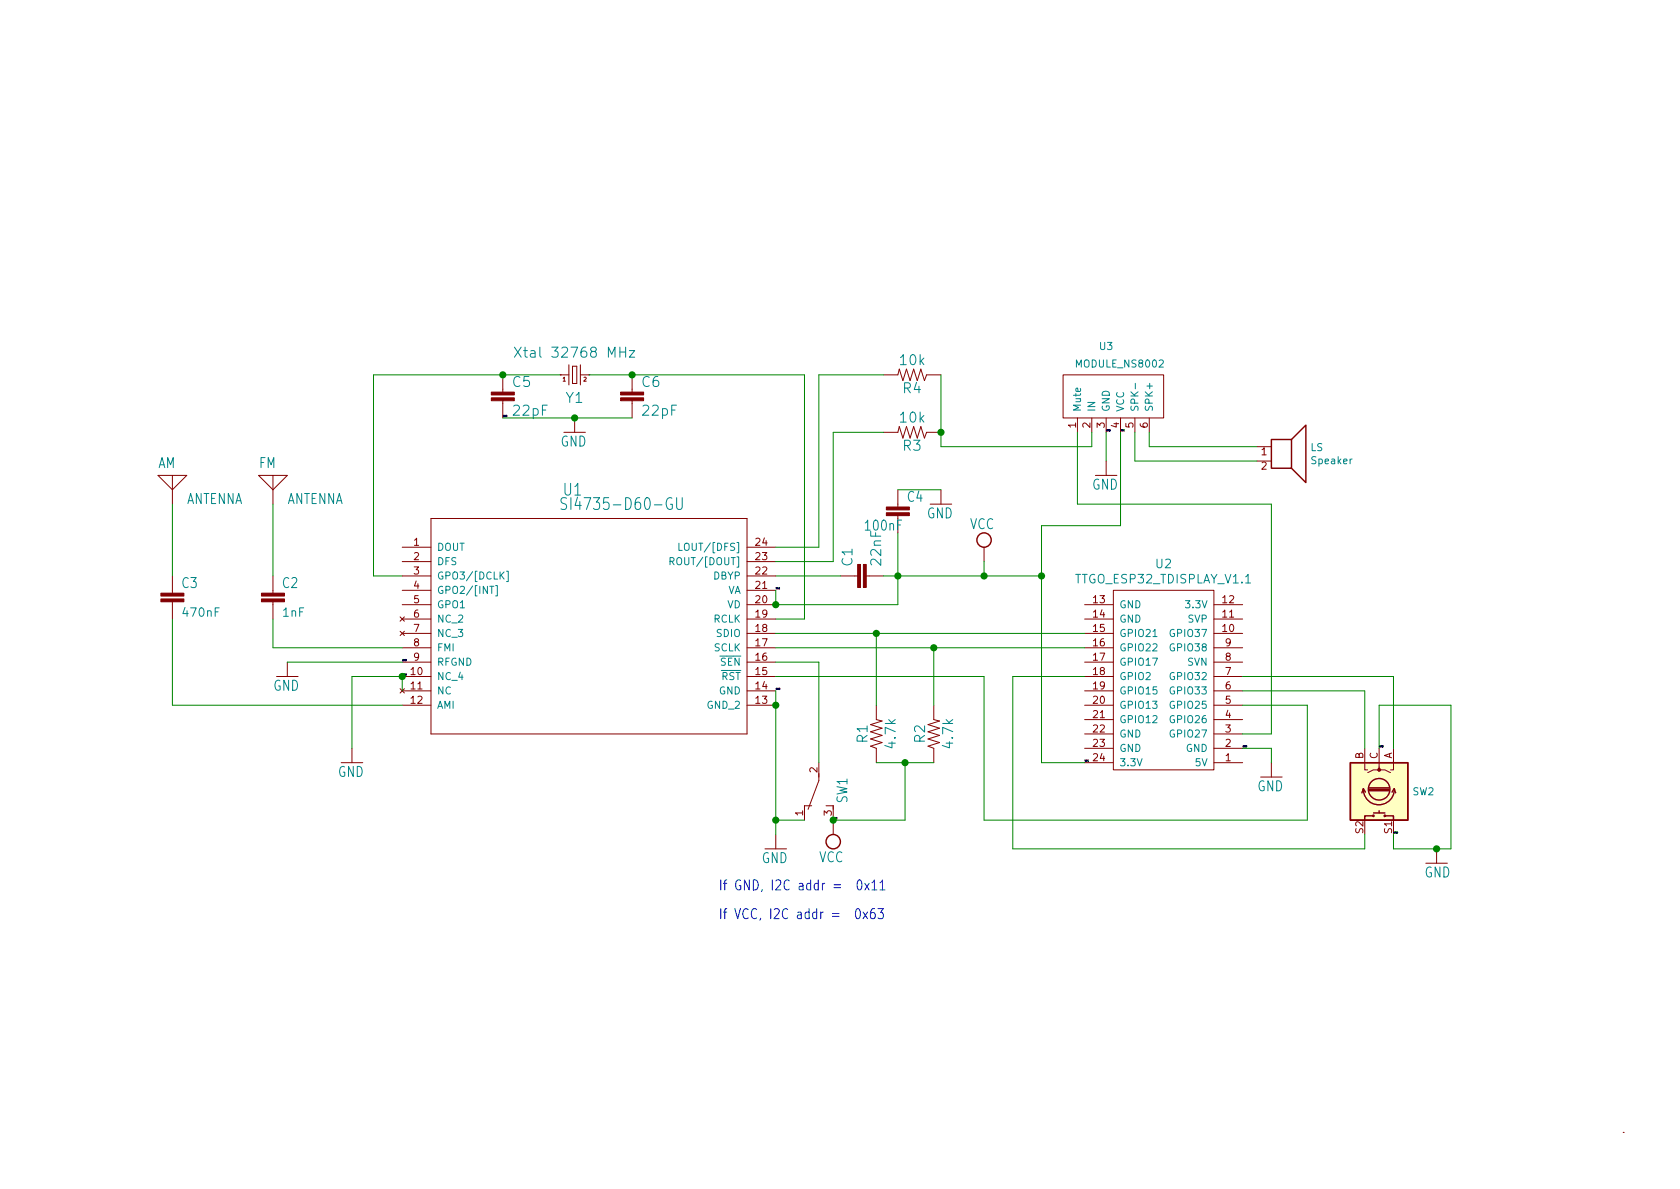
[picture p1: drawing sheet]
<svg xmlns="http://www.w3.org/2000/svg" width="297mm" height="210mm" viewBox="0 0 297 210" stroke-linecap="round" stroke-linejoin="round" font-family="sans-serif">
<g fill="none" stroke="#840000" stroke-width=".18">
<path d="M88.9 66.3v3M88.9 70.9v3M99.1 66.3h.1M99.1 66.3h1.5M100.6 64.5v3.6M101.2 64.8h.8v3h-.8zM101.6 73.9v2.5M102.6 66.3h1.5M102.6 64.5v3.6M104.1 66.3h.1M111.8 66.3v3M111.8 70.9v3"/>
<path d="M156.2 66.3h2.5l.3-1 .6 2 .7-2 .6 2 .6-2 .7 2 .6-2 .6 2 .4-1h2.6M156.2 76.4h2.5l.3-1 .6 2.1 .7-2.1 .6 2.1 .6-2.1 .7 2.1 .6-2.1 .6 2.1 .4-1.1h2.6M188 66.3h17.7v7.6h-17.7zM190.5 73.9v2.5M193 73.9v2.5M195.6 73.9v2.5M198.1 73.9v2.5M200.7 73.9v2.5M203.2 73.9v2.5M222.2 79h2.6M27.9 84.1h5.1l-2.5 2.5zM30.5 84.1v5"/>
<path d="M45.7 84.1h5.1l-2.5 2.5zM48.3 84.1v5M71.1 96.8h5.1M71.1 99.3h5.1M76.2 91.7h55.9v38.1h-55.9zM132.1 96.8h5.1M132.1 99.3h5.1M158.7 86.6v3.1M158.7 91.2v.5M166.4 86.6v2.5M174 96.8v2.5M195.6 81.5v2.6"/>
<path d="M222.2 81.5h2.6M30.5 101.8v3.1M30.5 106.4v3.1M48.3 101.8v3.1M48.3 106.4v3.1M50.8 117.1v2.5M70.7 119.2l.8 .8M70.7 109.1l.8 .7M70.7 111.6l.8 .8M71.1 101.8h5.1M71.1 119.6h5.1M71.1 117.1h5.1"/>
<path d="M71.1 114.5h5.1M71.1 112h5.1M71.1 109.5h5.1M71.1 106.9h5.1M71.1 104.4h5.1M71.5 119.2l-.8 .8M71.5 109.1l-.8 .7M71.5 111.6l-.8 .8M132.1 101.8h5.1M132.1 119.6h5.1M132.1 117.1h5.1M132.1 114.5h5.1"/>
<path d="M132.1 112h5.1M132.1 109.5h5.1M132.1 106.9h5.1M132.1 104.4h5.1M148.6 101.8h3M153.2 101.8h3M191.8 119.6h5M191.8 117.1h5M191.8 114.5h5M191.8 112h5M191.8 109.5h5M191.8 106.9h5"/>
<path d="M196.8 104.4h17.8v31.7h-17.8zM214.6 119.6h5.1M214.6 117.1h5.1M214.6 114.5h5.1M214.6 112h5.1M214.6 109.5h5.1M214.6 106.9h5.1M62.2 132.3v2.6M70.7 121.8l.8 .7M71.1 122.2h5.1M71.1 124.7h5.1M71.5 121.8l-.8 .7"/>
<path d="M132.1 122.2h5.1M132.1 124.7h5.1M144.8 134.9v3.1l-1.9 5.1M154.9 124.7v2.5l1.1 .3-2.1 .6 2.1 .7-2.1 .6 2.1 .6-2.1 .7 2.1 .6-2.1 .6 1 .4v2.6M165.1 124.7v2.5l1 .3-2 .6 2 .7-2 .6 2 .6-2 .7 2 .6-2 .6 1 .4v2.6M191.8 129.8h5M191.8 122.2h5M191.8 124.7h5M191.8 134.9h5M191.8 132.3h5M191.8 127.2h5M214.6 129.8h5.1"/>
<path d="M214.6 122.2h5.1M214.6 124.7h5.1M214.6 134.9h5.1M214.6 132.3h5.1M214.6 127.2h5.1M224.8 134.9v2.5M241.3 132.3v3.8h.5M243.8 132.3v3.8h-1l-1 .5M243.8 135.6v.5h1.1l1 .5M246.4 132.3v3.8h-.5M137.2 147.6v2.5M143.5 142.5h-1.3v2.5"/>
<path d="M146 142.5h1.3v5.1M254 150.1v2.5M287 200.2h.1"/>
</g>
<g fill="#840000" stroke="#840000" stroke-width=".18">
<path d="M46.2 105.9h4.1v.5h-4.1z"/>
<path d="M46.2 104.9h4.1v.5h-4.1z"/>
<path d="M28.4 105.9h4.1v.5h-4.1z"/>
<path d="M28.4 104.9h4.1v.5h-4.1z"/>
<path d="M156.7 90.7h4.1v.5h-4.1z"/>
<path d="M156.7 89.7h4.1v.5h-4.1z"/>
<path d="M86.9 70.4h4v.5h-4z"/>
<path d="M86.9 69.3h4v.5h-4z"/>
<path d="M152.7 99.8h.5v4.1h-.5z"/>
<path d="M151.6 99.8h.5v4.1h-.5z"/>
<path d="M109.7 70.4h4.1v.5h-4.1z"/>
<path d="M109.7 69.3h4.1v.5h-4.1z"/>
<circle cx="243.8" cy="136.1" r=".25"/>
</g>
<g fill="none" stroke="#840000" stroke-width=".25">
<path d="M224.8 77.7h3.5v5.1h-3.5zM228.3 77.7l2.6-2.5v10.1l-2.6-2.5M238.8 134.9h10.1v10.1h-10.1zM241 139.6a2.74 2.74 0 0 0 2.8 2.7 2.74 2.74 0 0 0 2.7-2.7M242.1 139.3h3.5M242.1 139.6h3.5M242.1 139.8h3.5M241.4 140.1l-.4-.7-.2 .8M242.8 144.3h-1.5v.7M242.8 143.8h2.1M243.8 143.4v.4M244.9 144.3h1.5v.7"/>
<path d="M246.1 140.1l.4-.7 .3 .8"/>
<circle cx="174" cy="95.5" r="1.27"/>
<circle cx="243.8" cy="139.6" r="1.9"/>
<circle cx="147.3" cy="148.8" r="1.27"/>
<circle cx="242.8" cy="144.3" r=".13"/>
<circle cx="244.9" cy="144.3" r=".13"/>
</g>
<g fill="none" stroke="#008484" stroke-width=".18">
<path d="M91 61.4l1.2 1.8M92.2 61.4l-1.2 1.8M111.3 62h.9l-.9 1.2h.9M200.7 67.8v1M100.2 88.1l-.7-.1a.53 .53 0 0 0-.3 .5 .53 .53 0 0 0 .3 .5l.3 .1a.53 .53 0 0 1 .4 .5 .53 .53 0 0 1-.4 .5l-.6-.1M118.5 99.3l.6-.1v-.5l-.2-.1h-.4v1.3M118.8 99.3l.4 .6M119.6 88v1.7l.4 .4 .5-.1 .1-.3v-1.7M120 96.1v1.2h.6M86.6 103.7h.7M87.6 103.6h.3v1.8h-.3M88.6 101.7l.5 .7"/>
<path d="M89.1 101.1l-.7 .8M89.6 101h.3v1.8h-.3M203.9 112.6h.7"/>
</g>
<path d="M238.8 134.9h10.1v10.1h-10.1z" fill="#ffffc2" stroke="#ffffc2" stroke-width=".18"/>
<g fill="none" stroke="#008400" stroke-width=".18">
<path d="M88.9 73.9h22.9M99.1 66.3h-33.1v35.5h5.1M104.1 66.3h38.1v43.2h-5M156.2 66.3h-11.4v30.5h-7.6M156.2 76.4h-8.9v22.9h-10.1M166.4 66.3v12.7h26.6v-2.6M190.5 76.4v12.7h34.3v40.7h-5.1M195.6 76.4v5.1M198.1 76.4v16.6h-14v41.9h7.7M200.7 76.4v5.1h21.5M203.2 76.4v2.6h19M30.5 89.1v12.7"/>
<path d="M48.3 89.1v12.7M158.7 86.6h7.7M158.7 94.2v12.7h-21.5v-2.5M174 99.3v2.5M30.5 109.5v15.2h40.6M48.3 109.5v5h22.8M50.8 117.1h20.3M137.2 119.6h36.8v25.4h57.1v-20.3h-11.4M137.2 101.8h11.4M137.2 117.1h7.6v17.8M137.2 112h54.6M137.2 114.5h54.6"/>
<path d="M154.9 112v12.7M156.2 101.8h27.9M165.1 114.5v10.2M191.8 119.6h-12.7v30.5h62.2v-2.5M219.7 119.6h26.7v12.7M71.1 122.2v-2.6h-8.9v12.7M137.2 122.2v25.4M154.9 134.9h10.2M160 134.9v10.1h-12.7M219.7 122.2h21.6v10.1M219.7 132.3h5.1v2.6M243.8 132.3v-7.6h12.7v25.4h-10.1v-2.5"/>
<path d="M137.2 145h5"/>
</g>
<path d="M151.7 155.8l.3-.2a1.25 1.25 0 0 1 0 1.8l-.3-.2-.2-.5zM152.9 156.2l.8 1.2M153.7 156.2l-.8 1.2M154.2 156.1l.4-.5v1.8M154.2 157.4h.8M155.6 156.1l.4-.5v1.8M155.6 157.4h.9M151.5 160.8l.3-.1a1.25 1.25 0 0 1 0 1.8h-.2a1.32 1.32 0 0 1-.1-1.7zM152.6 161.3l.8 1.2M153.4 161.3l-.8 1.2M154.6 160.7a.65 .65 0 0 0-.7 .7l.1 .9 .2 .2 .5-.2 .1-.6-.2-.3h-.4l-.3 .3M155.2 160.7h1l-.5 .7h.3l.2 .3-.1 .6-.2 .2h-.4l-.3-.2" fill="none" stroke="#0000c2" stroke-width=".18"/>
<g fill="#008400" stroke="#008400" stroke-width=".25">
<circle cx="154.9" cy="112" r=".51"/>
<circle cx="88.9" cy="66.3" r=".51"/>
<circle cx="166.4" cy="76.4" r=".51"/>
<circle cx="137.2" cy="124.7" r=".51"/>
<circle cx="137.2" cy="145" r=".51"/>
<circle cx="137.2" cy="106.9" r=".51"/>
<circle cx="101.6" cy="73.9" r=".51"/>
<circle cx="111.8" cy="66.3" r=".51"/>
<circle cx="160" cy="134.9" r=".51"/>
<circle cx="165.1" cy="114.5" r=".51"/>
<circle cx="71.1" cy="119.6" r=".51"/>
<circle cx="147.3" cy="145" r=".51"/>
<circle cx="174" cy="101.8" r=".51"/>
<circle cx="158.8" cy="101.8" r=".51"/>
<circle cx="184.2" cy="101.8" r=".51"/>
<circle cx="254" cy="150.1" r=".51"/>
</g>
<g font-size="2.9" fill="#008484">
<text x="99.7" y="87.6">U1</text>
<text x="101.2" y="90.2">SI4735-D60-GU</text>
</g>
<g font-size="2.5" fill="#008484">
<text x="92.7" y="63.3">Xtal 32768 MHz</text>
<text x="159.2" y="64.6">10k</text>
<text x="90.7" y="68.4">C5</text>
<text x="100.1" y="71.3">Y1</text>
<text x="113.5" y="68.4">C6</text>
<text x="159.7" y="69.6">R4</text>
<text x="90.9" y="73.5">22pF</text>
<text x="113.7" y="73.5">22pF</text>
<text x="159.2" y="74.7">10k</text>
<text x="27.9" y="82.8">AM</text>
<text x="45.8" y="82.8">FM</text>
<text x="99.1" y="79">GND</text>
<text x="159.7" y="79.7">R3</text>
<text x="32.9" y="89.1">ANTENNA</text>
<text x="50.6" y="89.1">ANTENNA</text>
<text x="160.5" y="88.8">C4</text>
<text x="193.1" y="86.6">GND</text>
<text x="153.2" y="93.8">100nF</text>
<text x="163.9" y="91.7">GND</text>
<text x="171.5" y="93.6">VCC</text>
<text x="150.7" y="100.1" transform="rotate(-90 150.7 100.1)">C1</text>
<text x="155.8" y="99.9" transform="rotate(-90 155.8 99.9)">22nF</text>
<text x="32.2" y="104">C3</text>
<text x="50" y="104">C2</text>
<text x="48.3" y="122.2">GND</text>
<text x="153.4" y="131.3" transform="rotate(-90 153.4 131.3)">R1</text>
<text x="163.6" y="131.3" transform="rotate(-90 163.6 131.3)">R2</text>
<text x="59.7" y="137.4">GND</text>
<text x="158.4" y="132.2" transform="rotate(-90 158.4 132.2)">4.7k</text>
<text x="168.6" y="132.2" transform="rotate(-90 168.6 132.2)">4.7k</text>
<text x="149.9" y="142" transform="rotate(-90 149.9 142)">SW1</text>
<text x="222.3" y="139.9">GND</text>
<text x="134.7" y="152.6">GND</text>
<text x="144.8" y="152.5">VCC</text>
<text x="251.9" y="155.2">GND</text>
</g>
<g font-size="2.5" fill="#0000c2">
<text x="127" y="157.5">If GND, I2C addr = 0x11</text>
<text x="127" y="162.6">If VCC, I2C addr = 0x63</text>
</g>
<g font-size="2.1" fill="#008484">
<text x="204.4" y="100.5">U2</text>
<text x="190.3" y="103.2">TTGO_ESP32_TDISPLAY_V1.1</text>
<text x="32.5" y="109.1">470nF</text>
<text x="50" y="109.1">1nF</text>
</g>
<g font-size="1.8" fill="#008484">
<text x="190.5" y="65">MODULE_NS8002</text>
<text x="194.5" y="61.9">U3</text>
<text x="191.1" y="72.9" transform="rotate(-90 191.1 72.9)">Mute</text>
<text x="193.7" y="72.9" transform="rotate(-90 193.7 72.9)">IN</text>
<text x="196.2" y="72.9" transform="rotate(-90 196.2 72.9)">GND</text>
<text x="198.8" y="72.9" transform="rotate(-90 198.8 72.9)">VCC</text>
<text x="201.3" y="72.9" transform="rotate(-90 201.3 72.9)">SPK-</text>
<text x="203.8" y="72.9" transform="rotate(-90 203.8 72.9)">SPK+</text>
<text x="231.7" y="79.8">LS</text>
<text x="232" y="82.1">Speaker</text>
<text x="77.2" y="97.4">DOUT</text>
<text x="77.2" y="99.9">DFS</text>
<text x="119.4" y="99.9">ROUT/[DOUT]</text>
<text x="121" y="97.4">LOUT/[DFS]</text>
<text x="77.2" y="102.5">GPO3/[DCLK]</text>
<text x="77.2" y="105">GPO2/[INT]</text>
<text x="77.2" y="107.6">GPO1</text>
<text x="126.2" y="102.5">DBYP</text>
<text x="128.6" y="107.6">VD</text>
<text x="128.6" y="105">VA</text>
<text x="197.9" y="107.6">GND</text>
<text x="210" y="107.6">3.3V</text>
<text x="77.2" y="110.1">NC_2</text>
<text x="77.2" y="112.6">NC_3</text>
<text x="126.2" y="110.1">RCLK</text>
<text x="126.7" y="112.6">SDIO</text>
<text x="197.9" y="110.1">GND</text>
<text x="197.9" y="112.6">GPIO21</text>
<text x="207.2" y="112.6">GPIO37</text>
<text x="210.1" y="110.1">SVP</text>
<text x="77.2" y="115.2">FMI</text>
<text x="77.2" y="117.7">RFGND</text>
<text x="126.2" y="115.2">SCLK</text>
<text x="127.4" y="117.7">SEN</text>
<text x="197.9" y="115.2">GPIO22</text>
<text x="197.9" y="117.7">GPIO17</text>
<text x="207.2" y="115.2">GPIO38</text>
<text x="210" y="117.7">SVN</text>
<text x="77.2" y="120.3">NC_4</text>
<text x="77.2" y="122.8">NC</text>
<text x="77.2" y="125.3">AMI</text>
<text x="125.2" y="125.3">GND_2</text>
<text x="127.1" y="122.8">GND</text>
<text x="127.5" y="120.3">RST</text>
<text x="197.9" y="120.3">GPIO2</text>
<text x="197.9" y="122.8">GPIO15</text>
<text x="197.9" y="125.3">GPIO13</text>
<text x="207.2" y="125.3">GPIO25</text>
<text x="207.2" y="122.8">GPIO33</text>
<text x="207.2" y="120.3">GPIO32</text>
<text x="197.9" y="127.9">GPIO12</text>
<text x="197.9" y="130.4">GND</text>
<text x="207.2" y="130.4">GPIO27</text>
<text x="207.2" y="127.9">GPIO26</text>
<text x="197.9" y="133">GND</text>
<text x="197.9" y="135.5">3.3V</text>
<text x="209.7" y="133">GND</text>
<text x="211.5" y="135.5">5V</text>
<text x="249.8" y="140.6">SW2</text>
</g>
<g font-size="1.8" fill="#840000">
<text x="190.2" y="75.7" transform="rotate(-90 190.2 75.7)">1</text>
<text x="192.8" y="75.7" transform="rotate(-90 192.8 75.7)">2</text>
<text x="195.3" y="75.7" transform="rotate(-90 195.3 75.7)">3</text>
<text x="197.9" y="75.7" transform="rotate(-90 197.9 75.7)">4</text>
<text x="200.4" y="75.7" transform="rotate(-90 200.4 75.7)">5</text>
<text x="202.9" y="75.7" transform="rotate(-90 202.9 75.7)">6</text>
<text x="223" y="80.5">1</text>
<text x="223" y="83.1">2</text>
<text x="73.2" y="96.5">1</text>
<text x="73.2" y="99.1">2</text>
<text x="73.2" y="101.6">3</text>
<text x="133.7" y="101.6">22</text>
<text x="133.7" y="99.1">23</text>
<text x="133.7" y="96.5">24</text>
<text x="73.2" y="104.1">4</text>
<text x="73.2" y="106.7">5</text>
<text x="133.7" y="106.7">20</text>
<text x="133.7" y="104.1">21</text>
<text x="193.3" y="106.7">13</text>
<text x="216.2" y="106.7">12</text>
<text x="73.2" y="109.2">6</text>
<text x="73.2" y="111.8">7</text>
<text x="133.7" y="111.8">18</text>
<text x="133.7" y="109.2">19</text>
<text x="193.3" y="109.2">14</text>
<text x="193.3" y="111.8">15</text>
<text x="216.2" y="111.8">10</text>
<text x="216.2" y="109.2">11</text>
<text x="72.7" y="119.4">10</text>
<text x="73.2" y="114.3">8</text>
<text x="73.2" y="116.8">9</text>
<text x="133.7" y="119.4">15</text>
<text x="133.7" y="116.8">16</text>
<text x="133.7" y="114.3">17</text>
<text x="193.3" y="114.3">16</text>
<text x="193.3" y="116.8">17</text>
<text x="193.3" y="119.4">18</text>
<text x="216.7" y="119.4">7</text>
<text x="216.7" y="116.8">8</text>
<text x="216.7" y="114.3">9</text>
<text x="72.7" y="121.9">11</text>
<text x="72.7" y="124.5">12</text>
<text x="133.7" y="124.5">13</text>
<text x="133.7" y="121.9">14</text>
<text x="193.3" y="121.9">19</text>
<text x="193.3" y="124.5">20</text>
<text x="216.7" y="124.5">5</text>
<text x="216.7" y="121.9">6</text>
<text x="193.3" y="127">21</text>
<text x="193.3" y="129.5">22</text>
<text x="216.7" y="129.5">3</text>
<text x="216.7" y="127">4</text>
<text x="144.5" y="136.6" transform="rotate(-90 144.5 136.6)">2</text>
<text x="193.3" y="132.1">23</text>
<text x="193.3" y="134.6">24</text>
<text x="216.7" y="134.6">1</text>
<text x="216.7" y="132.1">2</text>
<text x="241" y="134.2" transform="rotate(-90 241 134.2)">B</text>
<text x="243.6" y="134.2" transform="rotate(-90 243.6 134.2)">C</text>
<text x="246.1" y="134.2" transform="rotate(-90 246.1 134.2)">A</text>
<text x="142" y="144.2" transform="rotate(-90 142 144.2)">1</text>
<text x="147.1" y="144.2" transform="rotate(-90 147.1 144.2)">3</text>
<text x="241" y="147.4" transform="rotate(-90 241 147.4)">S2</text>
<text x="246.1" y="147.4" transform="rotate(-90 246.1 147.4)">S1</text>
</g>
<g font-size="1" fill="#840000">
<text x="99.5" y="67.5">1</text>
<text x="103.2" y="67.5">2</text>
</g>
<g font-size=".4">
<text x="88.9" y="73.7">GND</text>
<text x="195.6" y="76.2">GND</text>
<text x="198.1" y="76.2">VCC</text>
<text x="137.2" y="104.2">VCC</text>
<text x="71.1" y="116.9">GND</text>
<text x="71.1" y="119.4">GND</text>
<text x="137.2" y="122">GND</text>
<text x="191.8" y="134.7">VCC</text>
<text x="219.7" y="132.1">GND</text>
<text x="243.8" y="132.1">GND</text>
<text x="147.3" y="144.8">VCC</text>
<text x="246.4" y="147.4">GND</text>
</g>
</svg>
